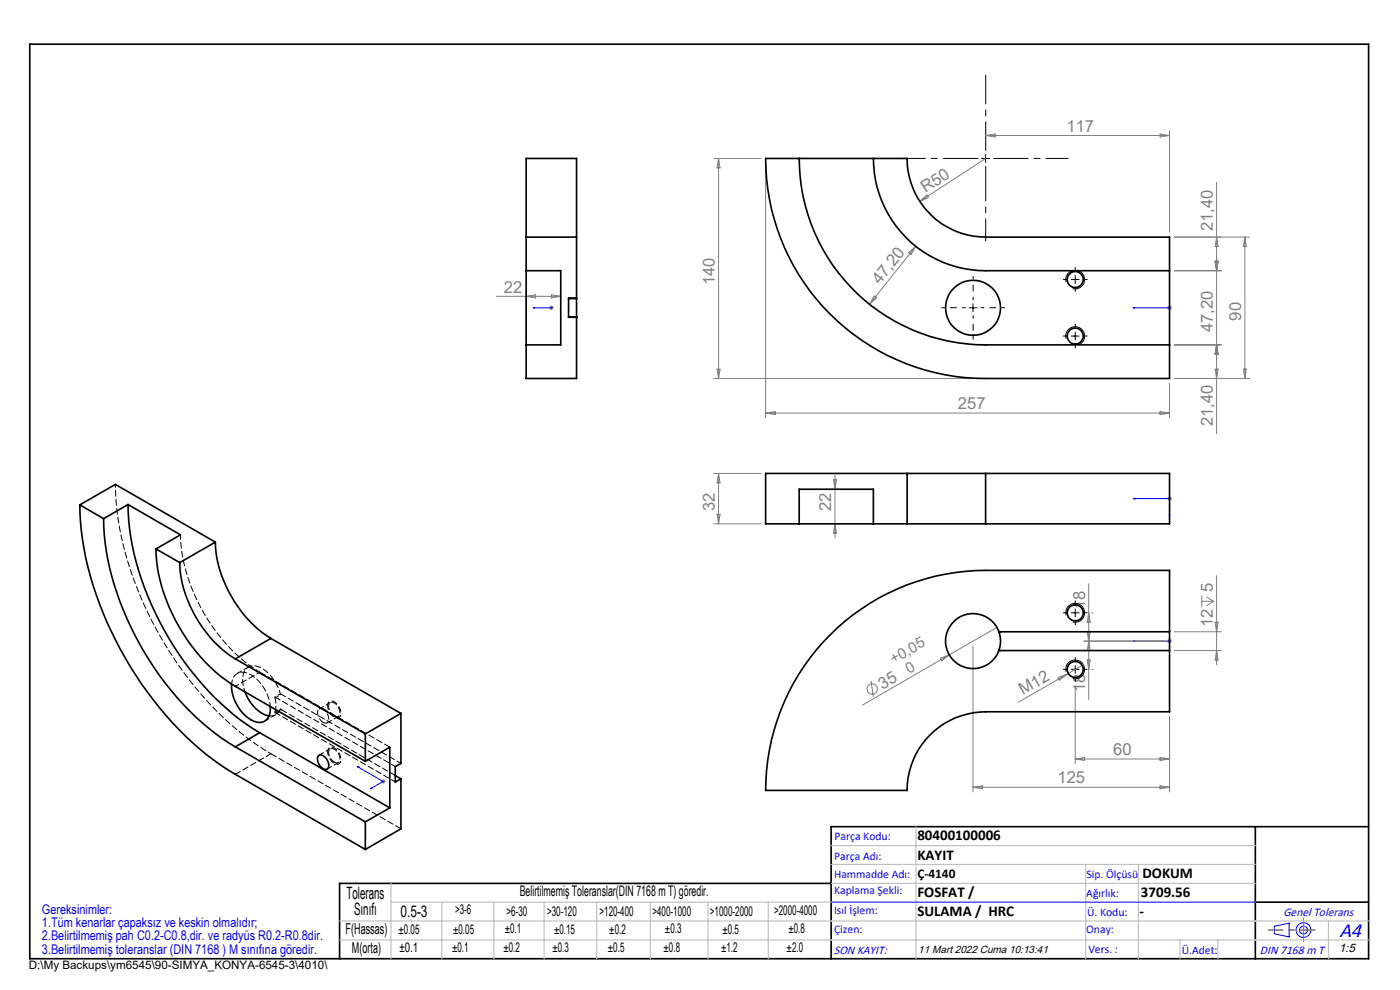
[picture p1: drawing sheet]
<svg xmlns="http://www.w3.org/2000/svg" width="297mm" height="210mm" viewBox="0 0 297 210" stroke-linecap="round" stroke-linejoin="round" font-family="sans-serif">
<g fill="none" stroke="#808080" stroke-width=".21">
<path d="M151.4 33.6h10M152.4 33.6v46.7M152.4 33.6l.4 2h-.7zM162.4 34.6v54M209.1 33.6l-14 9.1M209.1 28.7h39M209.1 28.7l2-.3v.7zM246.1 28.4l2 .3-2 .4zM248.1 27.7v21.6M258.1 38.7v53.3M192.8 53.6l1.5-1.4-1 1.8zM194.3 52.2l-9.8 12.3"/>
<path d="M195.1 52.9h.1M195.1 42.7l1.5-1.3 .4 .5zM249.1 50.3h16M249.1 57.4h10M257.8 55.4h.6l-.3 2zM258.1 50.3l.3 2h-.6zM264.1 50.3v30M264.1 50.3l.3 2h-.6zM105.3 62.9h13.7M111.6 61.9v10.3M111.6 62.9l2-.4v.7zM116.5 65.3h1"/>
<path d="M116.6 64.9l.7 .7M117 62.5l2 .4-2 .3zM117 64.8v1M117.3 64.9l-.7 .7M152.1 78.3h.7l-.4 2zM185.2 65.1h.1M185.5 62.8l.4 .4-1.4 1.3zM247.6 65.3h1M247.8 64.9l.7 .7M248.1 64.8v1M248.5 64.9l-.7 .7M249.1 73.2h10"/>
<path d="M257.8 78.3h.6l-.3 2zM258.1 73.2l.3 2h-.6zM263.8 78.3h.6l-.3 2zM151.4 80.3h56.7M162.4 87.6h85.7M162.4 87.6l2-.3v.6zM246.1 87.3l2 .3-2 .3zM248.1 81.3v7.3M249.1 80.3h16M151.4 100.4h10M151.4 111.1h10M152.1 109.1h.7l-.4 2z"/>
<path d="M152.4 100.4v10.7M152.4 100.4l.4 2h-.7zM176.8 101.8h.6l-.3 2zM177.1 100.8v13.3M177.1 111.1l.3 2h-.6zM247.6 105.8h1M247.8 105.4l.7 .7M248.1 105.3v1M248.5 105.4l-.7 .7M199.5 139.6l1.9-.7-1.6 1.3zM201.4 138.9l-18.4 10.7M206.4 137v31"/>
<path d="M211.5 133.1l-10.1 5.8M230 136h17.1M230.6 134h.7l-.3 2zM231 123.8v24.6M231 136l.3 2h-.7zM231 130l.3 2h-.7zM231.6 130h.4M247.6 136h1M247.8 135.6l.7 .7M248.1 135.5v1M248.5 135.6l-.7 .7M249.1 138h10"/>
<path d="M249.1 134h10M255 126.3v2.5M255 127.6h2.5M255.9 126.6l1.6 1M257.5 127.6l-1.6 .9M257.8 132h.6l-.3 2zM258.1 138l.3 2h-.6zM258.1 122.1v18.9M184.8 144.5l.5 3.3M224.5 143.7l1.9-.7-1.6 1.3zM226.4 143l-10.4 6M228.1 145.5v16.5"/>
<path d="M229.8 141l-3.4 2M230.6 140h.7l-.3 2zM231.6 142h.4M248.1 152v16M80.8 165.8h1M80.9 165.4l.7 .7M81.3 165.3v1M81.6 165.4l-.7 .7M206.4 167h41.7M206.4 167l2-.3v.6zM228.1 161h20M228.1 161l2-.3v.6z"/>
<path d="M246.1 160.7l2 .3-2 .3zM246.1 166.7l2 .3-2 .3z"/>
<circle cx="185" cy="146.1" r="1.1"/>
</g>
<g fill="none" stroke="#000" stroke-width=".21">
<path d="M208.2 33.6h1.7M209.1 32.8v1.7M227.3 59.3h1.6M227.4 57.4a2.03 2.03 0 0 0-1.2 2.4M228.1 58.4v1.7M228.8 57.4a2.01 2.01 0 0 1 1.2 2.5 2.01 2.01 0 0 1-2.4 1.3M205.6 65.3h1.7M206.4 64.4v1.7M226.2 71.8a2 2 0 0 1 1.3-2.4 2 2 0 0 1 2.5 1.2 2 2 0 0 1-1.2 2.6M227.3 71.3h1.6M228.1 70.4v1.7M226.2 130.5a2 2 0 0 1 1.7-2.5 2 2 0 0 1 2.2 2.2 2 2 0 0 1-2.5 1.7"/>
<path d="M227.3 130h1.6M228.1 129.2v1.6M226.2 142.5a2 2 0 0 1 1.7-2.5 2 2 0 0 1 2.2 2.2 2 2 0 0 1-2.5 1.7M227.3 142h1.6M228.1 141.2v1.6"/>
</g>
<path d="M69.5 159.5a2.52 2.52 0 0 0 2.3 2.6 1.74 1.74 0 0 0 0-2.6l-.6-.6a.93 .93 0 0 0-1.1-.4 .93 .93 0 0 0-.6 1M69.5 149.7a2.52 2.52 0 0 0 2.3 2.6 1.74 1.74 0 0 0 0-2.6l-.6-.6a.93 .93 0 0 0-1.1-.4 .93 .93 0 0 0-.6 1" fill="none" stroke="#000" stroke-width=".21" stroke-dasharray="1.3 .6" stroke-dashoffset=".4" stroke-linecap="butt"/>
<g fill="none" stroke="#00f" stroke-width=".21">
<path d="M113.1 65.3h.4h-.4M113.1 65.3h3.9M116.9 65.3h.2zM117 65.3h.1M240.4 65.3h.4h-.4M240.4 65.3h7.7M248 65.3h.2zM248.1 65.3h.1M240.4 105.8l.4-.1v.2zM240.4 105.8h7.7v3.8M248 109.2h.2l-.1 .4zM240.4 136h.4h-.4"/>
<path d="M240.4 136h7.7M248 136h.2zM248.1 136h.1M75.8 162.6l5.5 3.2-2.7 1.5M75.8 162.6l.4 .1-.2 .1zM78.7 167.1l.2 .1-.3 .1zM176.3 191.4h90M270.3 196.5l3.2-.7v2.9l-3.2-.6z"/>
<circle cx="276.5" cy="197.3" r="1.57"/>
<circle cx="276.5" cy="197.3" r=".83"/>
</g>
<g fill="none" stroke="#000" stroke-width=".21" stroke-dasharray="15.2 1.3 1.3 1.3">
<path d="M226.4 59.3h-.8M228.1 57.6v-.9M229.8 59.3h.8M226.4 71.3h-.8M228.1 72.9v.9M228.1 69.6v-.9M228.1 60.9v.9M229.8 71.3h.8M226.4 130h-.8M228.1 128.3v-.9M228.1 131.6v.9M229.8 130h.8"/>
<path d="M226.4 142h-.8M228.1 140.3v-.9M228.1 143.6v.9M229.8 142h.8"/>
</g>
<path d="M204.8 65.3h-5M206.4 66.9v5M206.4 63.6v-5M208.1 65.3h5" fill="none" stroke="#000" stroke-width=".21" stroke-dasharray="15.2 1.3 1.3 1.3" stroke-dashoffset="14.6"/>
<path d="M209.1 31.9v-15.9" fill="none" stroke="#000" stroke-width=".21" stroke-dasharray="15.2 1.3 1.3 1.3" stroke-dashoffset="9.2"/>
<path d="M207.4 33.6h-15.8M209.1 35.3v15.8M210.8 33.6h15.8" fill="none" stroke="#000" stroke-width=".21" stroke-dasharray="15.2 1.3 1.3 1.3" stroke-dashoffset="7.9"/>
<path d="M6.3 9.4h284v194h-284zM266.3 175.4v28M290.3 175.4h-114v28M176.3 187.4h-104.3v16M266.3 191.4h24" fill="none" stroke="#000" stroke-width=".35"/>
<path d="M279 197.3h-9.9" fill="none" stroke="#f00" stroke-width=".21" stroke-dasharray="15.2 1.3 1.3 1.3" stroke-dashoffset="12.2"/>
<path d="M276.5 197.3v2.5M276.5 197.3v-2.5" fill="none" stroke="#808080" stroke-width=".21" stroke-dasharray="15.2 1.3 1.3 1.3"/>
<g fill="none" stroke="#c0c0c0" stroke-width=".25">
<path d="M176.3 179.4h90M194.3 175.4v28M72 199.4h218.3M72 195.4h218.3M82.9 187.4v16M82.9 191.4h183.4M93.7 191.4v12M104.8 191.4v12M115.4 191.4v12M126.6 191.4v12M138 191.4v12M150.2 191.4v12"/>
<path d="M163 191.4v12M176.3 183.4h90M176.3 187.4h90M230.3 183.4v20M241.5 183.4v20M250.3 199.4v4M258.3 199.4v4M281.8 195.4v8"/>
</g>
<g fill="#00f">
<path d="M248 65.3h.2zM240.4 65.3h.4z"/>
<path d="M248 109.2l.1 .4 .1-.4zM240.4 105.8l.4 .1v-.2z"/>
<path d="M78.6 167.3l.3-.1-.2-.1zM75.8 162.6l.2 .2 .2-.1z"/>
<path d="M113.1 65.3h.4zM116.9 65.3h.2z"/>
<path d="M248 136h.2zM240.4 136h.4z"/>
</g>
<g fill="none" stroke="#000" stroke-width=".35">
<path d="M162.4 33.6h30a16.7 16.7 0 0 0 16.7 16.7h39v30h-39a46.7 46.7 0 0 1-46.7-46.7zM169.5 33.6a39.6 39.6 0 0 0 39.6 39.6h39M185.3 33.6a23.8 23.8 0 0 0 23.8 23.8h39M111.6 57.4v15.8M111.6 50.3v-16.7h10.7v16.7M111.6 57.4h7.4v15.8h-7.4M111.6 50.3h10.7M111.6 50.3v7.1M122.3 50.3v13M120.6 63.3h1.7M120.6 67.3h1.7M122.3 63.3v4"/>
<path d="M122.3 67.3h.1M122.3 63.3h.1M122.3 67.3v13h-10.7v-7.1M122.3 63.3h-1.7v4h1.7M16.9 107.1a66.9 66.9 0 0 0 9.7 32.5 68.5 68.5 0 0 0 21.8 23.7l29.1 16.9M16.9 107.1l5.1 2.9M16.9 107.1l7.6-4.3 21.2 12.2M22 110a57.9 57.9 0 0 0 9.7 30.1 55.9 55.9 0 0 0 18.2 18.3M27.2 107a58.1 58.1 0 0 0 9.7 30.2 55.3 55.3 0 0 0 18.2 18.2M27.2 107l11.1 6.4-5.2 3M27.2 107l-5.2 3M33.1 116.4a37.3 37.3 0 0 0 11.4 25l2.1 1.9 3.3 2.3 27.6 15.9"/>
<path d="M33.1 116.4l5 2.9M38.1 119.3a26 26 0 0 0 11.8 20.5M45.7 115a26.2 26.2 0 0 0 11.8 20.4M45.7 115l-7.6 4.3M169.5 111.1h15.8M169.5 111.1v-7.3h15.8v7.3M185.3 111.1h7.1M192.4 111.1h16.7M192.4 100.4h16.7M192.4 100.4h-30v10.7h7.1M192.4 100.4v10.7M209.1 100.4h39v10.7h-39"/>
<path d="M209.1 100.4v10.7M49.9 139.8l27.6 15.9M57.5 135.4l-7.6 4.4M57.5 135.4l27.6 15.9M176.1 134.7a46.7 46.7 0 0 1 33-13.7h39v30h-39a16.7 16.7 0 0 0-16.7 16.7h-30a46.8 46.8 0 0 1 13.7-33zM211.9 134h36.2M211.9 134a5.8 5.8 0 0 0-9-2.7 5.8 5.8 0 0 0 0 9.4 5.8 5.8 0 0 0 9-2.7M211.9 138h36.2M211.9 134a5.7 5.7 0 0 1 0 4M49.1 145.1a8.6 8.6 0 0 0 5.2 8 2.44 2.44 0 0 0 3.1-2.8l-.1-.4M49.9 158.4l27.6 15.9M52 146.7a7.6 7.6 0 0 0 5.1 5.2"/>
<path d="M55.1 155.4l27.6 16M55.1 155.4l-5.2 3M77.5 155.7v5.8M85.1 151.3l-7.6 4.4M85.1 151.3v10.7l-1.2 .6v3.3l1.2-.7M67.6 160.3a1.5 1.5 0 0 1 1.9 1.2l.2 .7a.81 .81 0 0 1-.4 1 .81 .81 0 0 1-1-.4 2.07 2.07 0 0 1-.7-2.5zM77.5 174.3v5.9M77.5 161.5l5.2-3v12.9M82.7 171.4l-5.2 2.9M83.9 164.5l1.2 .7M85.1 165.2v10.6l-7.6 4.4"/>
<circle cx="228.1" cy="59.3" r="1.69"/>
<circle cx="206.4" cy="65.3" r="5.8"/>
<circle cx="228.1" cy="71.3" r="1.69"/>
<circle cx="228.1" cy="130" r="1.69"/>
<circle cx="228.1" cy="142" r="1.69"/>
</g>
<path d="M55.1 142.6a37.5 37.5 0 0 1-15.9-22.4l-.8-4.2-.1-2.6M58.5 148l25.4 14.6M59.7 147.3l25.4 14.6M83.9 165.9l-25.4-14.7" fill="none" stroke="#000" stroke-width=".21" stroke-dasharray="1.3 .6" stroke-dashoffset=".3"/>
<path d="M57.5 159.9l27.6 15.9M58.3 151.1a5.4 5.4 0 0 0 0-3.2M58.3 147.9l.2 .1M58.5 151.2l-.2-.1M59.5 147.2l.2 .1M59.7 150.6l-.2-.2M82.7 158.5l-27.6-15.9M83.9 164.5l-24.2-13.9" fill="none" stroke="#000" stroke-width=".21" stroke-dasharray="1.3 .6"/>
<path d="M49.1 145.1a2.38 2.38 0 0 1 3.6-2.2 8.9 8.9 0 0 1 4.6 6.9" fill="none" stroke="#000" stroke-width=".21" stroke-dasharray="1.3 .6" stroke-dashoffset=".4"/>
<path d="M52.7 141.5l-2.4 1.4M56.2 153l2.3-1.4M68.6 153.2a2.26 2.26 0 0 1-1-2.7 1.46 1.46 0 0 1 2 1.1l.1 .4a.84 .84 0 0 1 0 1.1 .84 .84 0 0 1-1.1 .1M69.4 153.3l2.4-1.3M70.1 149l-2.4 1.4M70.1 158.8l-2.4 1.4M70.9 151.9a2.26 2.26 0 0 1-1-2.8 1.46 1.46 0 0 1 2 1.2l.1 .3a.84 .84 0 0 1 0 1.2 .84 .84 0 0 1-1.1 .1M69.4 163.1l2.4-1.3M70.9 161.7a2.26 2.26 0 0 1-1-2.8 1.46 1.46 0 0 1 2 1.2l.1 .3a.84 .84 0 0 1 0 1.2 .84 .84 0 0 1-1.1 .1" fill="none" stroke="#000" stroke-width=".21" stroke-dasharray="1.3 .6" stroke-dashoffset=".2"/>
<path d="M52 146.7a4.6 4.6 0 0 1 .5-5.1 3.2 3.2 0 0 1 3.9 .7 9.6 9.6 0 0 1 3.1 4.9M55.1 142.6l-5.2 3" fill="none" stroke="#000" stroke-width=".21" stroke-dasharray="1.3 .6" stroke-dashoffset=".5"/>
<path d="M24.5 102.7a67.1 67.1 0 0 0 9.6 32.6 67.9 67.9 0 0 0 23.4 24.6" fill="none" stroke="#000" stroke-width=".21" stroke-dasharray="1.3 .6" stroke-dashoffset=".6"/>
<path d="M58.3 151.1l1.2-.7M58.5 151.2l1.2-.6M58.5 148l1.2-.7M59.5 147.2l-1.2 .7" fill="none" stroke="#000" stroke-width=".21" stroke-dasharray="1.3 .6" stroke-dashoffset=".7"/>
<path d="M57.5 159.9l-7.6 4.3M59.5 150.4a2.12 2.12 0 0 1-2.4 1.4" fill="none" stroke="#000" stroke-width=".21" stroke-dasharray="1.3 .6" stroke-dashoffset=".1"/>
<text font-size="4.4" fill="#00f" x="284.2" y="198.7">A4</text>
<g font-size="3.6">
<text x="73.5" y="190.7">Tolerans</text>
<text x="75.1" y="194.1">Sınıfı</text>
</g>
<g font-size="3.5" fill="#808080">
<text x="226.2" y="27.9">117</text>
<text x="196.4" y="41" transform="rotate(-33 196.4 41)">R50</text>
<text x="257.3" y="49" transform="rotate(-90 257.3 49)">21,40</text>
<text x="106.9" y="62.1">22</text>
<text x="151.7" y="60.5" transform="rotate(-90 151.7 60.5)">140</text>
<text x="186.6" y="60.6" transform="rotate(-51 186.6 60.6)">47,20</text>
<text x="257.3" y="70.5" transform="rotate(-90 257.3 70.5)">47,20</text>
<text x="263.3" y="68" transform="rotate(-90 263.3 68)">90</text>
<text x="203.2" y="86.8">257</text>
<text x="257.3" y="90.4" transform="rotate(-90 257.3 90.4)">21,40</text>
<text x="151.7" y="108.4" transform="rotate(-90 151.7 108.4)">32</text>
<text x="176.4" y="108.4" transform="rotate(-90 176.4 108.4)">22</text>
<text x="257.3" y="125.6" transform="rotate(-90 257.3 125.6)">5</text>
<text x="230.2" y="129.3" transform="rotate(-90 230.2 129.3)">18</text>
<text x="257.3" y="133.1" transform="rotate(-90 257.3 133.1)">12</text>
<text x="187.2" y="146.3" transform="rotate(-30 187.2 146.3)">35</text>
<text x="217" y="147.5" transform="rotate(-30 217 147.5)">M12</text>
<text x="230.2" y="146.7" transform="rotate(-90 230.2 146.7)">18</text>
<text x="236.2" y="160.2">60</text>
<text x="224.3" y="166.2">125</text>
</g>
<text font-size="3.4" x="85" y="194.4">0.5-3</text>
<g font-size="3.2" fill="#808080">
<text x="189.6" y="140.9" transform="rotate(-30 189.6 140.9)">+0,05</text>
<text x="192.9" y="143" transform="rotate(-30 192.9 143)">0</text>
</g>
<g font-size="3.2">
<text x="194.6" y="178.2">80400100006</text>
<text x="194.6" y="182.4">KAYIT</text>
<text x="194.6" y="190.2">FOSFAT /</text>
<text x="242" y="190.2">3709.56</text>
<text x="242.4" y="186.2">DOKUM</text>
<text x="194.6" y="194.3">SULAMA / HRC</text>
<text x="241.7" y="194.3">-</text>
<text x="73.3" y="198.1">F(Hassas)</text>
<text x="74.7" y="202.2">M(orta)</text>
</g>
<text font-size="3.1" x="110.3" y="190.1">Belirtilmemiş Toleranslar(DIN 7168 m T) göredir.</text>
<g font-size="2.8">
<text x="194.6" y="186.2">Ç-4140</text>
<text x="96.5" y="193.9">&gt;3-6</text>
<text x="107.1" y="198">±0.1</text>
<text x="107.5" y="194.2">&gt;6-30</text>
<text x="116.1" y="194.2">&gt;30-120</text>
<text x="127.2" y="194.2">&gt;120-400</text>
<text x="138.4" y="194.2">&gt;400-1000</text>
<text x="150.6" y="194.2">&gt;1000-2000</text>
<text x="164.2" y="194.2">&gt;2000-4000</text>
<text x="167.2" y="198">±0.8</text>
<text x="84.6" y="198.2">±0.05</text>
<text x="84.7" y="201.9">±0.1</text>
<text x="95.9" y="201.9">±0.1</text>
<text x="96.1" y="198.1">±0.05</text>
<text x="106.8" y="201.9">±0.2</text>
<text x="117.2" y="202">±0.3</text>
<text x="117.5" y="198.1">±0.15</text>
<text x="129" y="201.9">±0.5</text>
<text x="129.3" y="198">±0.2</text>
<text x="140.8" y="201.9">±0.8</text>
<text x="141.1" y="198">±0.3</text>
<text x="153" y="201.9">±1.2</text>
<text x="153.3" y="198">±0.5</text>
<text x="166.9" y="201.8">±2.0</text>
</g>
<g font-size="2.8" fill="#0000e8">
<text x="8.9" y="193.8">Gereksinimler:</text>
<text x="8.9" y="196.6">1.Tüm kenarlar çapaksız ve keskin olmalıdır;</text>
<text x="8.9" y="199.5">2.Belirtilmemiş pah C0.2-C0.8,dir. ve radyüs R0.2-R0.8dir.</text>
<text x="8.9" y="202.3">3.Belirtilmemiş toleranslar (DIN 7168 ) M sınıfına göredir.</text>
</g>
<g font-size="2.6" fill="#00f">
<text x="272.3" y="194.3">Genel Tolerans</text>
<text x="176.9" y="202.3">SON KAYIT:</text>
<text x="267.3" y="202.4">DIN 7168 m T</text>
</g>
<text font-size="2.6" x="284" y="202">1:5</text>
<g font-size="2.5" fill="#00f">
<text x="177" y="178.2">Parça Kodu:</text>
<text x="177" y="182.4">Parça Adı:</text>
<text x="176.9" y="186.2">Hammadde Adı:</text>
<text x="177" y="189.7">Kaplama Şekli:</text>
<text x="230.5" y="190.2">Ağırlık:</text>
<text x="230.5" y="186.2">Sip. Ölçüsü</text>
<text x="176.9" y="193.9">Isıl İşlem:</text>
<text x="177" y="197.8">Çizen:</text>
<text x="230.4" y="197.8">Onay:</text>
<text x="230.6" y="194.3">Ü. Kodu:</text>
<text x="230.9" y="202.1">Vers. :</text>
<text x="250.7" y="202.4">Ü.Adet:</text>
</g>
<text font-size="2.5" x="6.1" y="205.5">D:\My Backups\ym6545\90-SIMYA_KONYA-6545-3\4010\</text>
<text font-size="2.2" x="194.8" y="202.1">11 Mart 2022 Cuma 10:13:41</text>
</svg>
